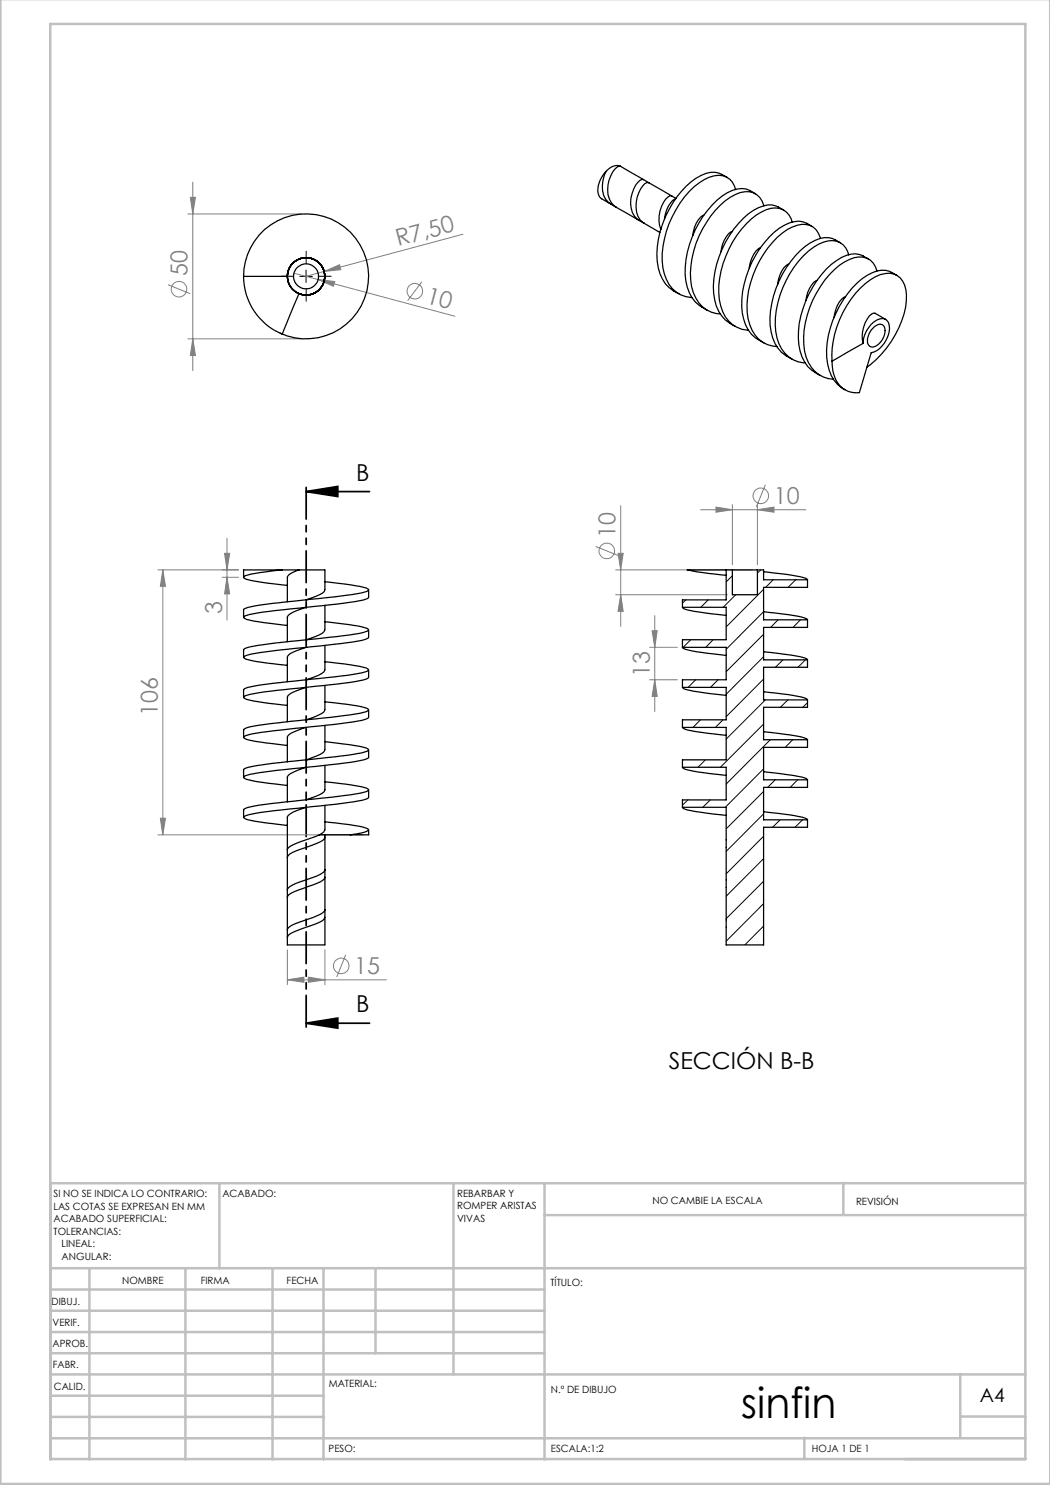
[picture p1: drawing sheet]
<svg xmlns="http://www.w3.org/2000/svg" width="210mm" height="297mm" viewBox="0 0 210 297" stroke-linecap="round" stroke-linejoin="round" font-family="sans-serif">
<g fill="none" stroke="#808080" stroke-width=".2">
<path d="M38.1 39.5h1l-.5 3.3zM38.6 36.4v37.7M33.6 56.9l4.4 1.8M37.6 42.8h22.6M58.8 54.6l4.8 1.3M63.6 55.9l3.4 .4-.3 1zM63.6 55.9l27.4 7.3M64.8 54.3l3.1-1.4 .3 1zM64.8 54.3l-3.6 1M84.4 56.3l-2.9 3.8M92.6 46.8l-27.8 7.5M37.6 67.8h22.6"/>
<path d="M38.6 67.8l.5 3.3h-1zM153.1 96.9l-1.8 4.5M31.6 114h16.1M32.6 114l.5 3.3h-1zM32.6 114v53M44.4 115.5h3.3M44.9 110.7h1l-.5 3.3zM45.4 115.5l.5 3.3h-1zM45.4 107.6v16.4M119.1 109.3l4.5 1.8M123.1 114h27.4M123.1 119h22.4"/>
<path d="M123.6 110.7h1l-.5 3.3zM124.1 119l.5 3.3h-1zM124.1 101.1v24.2M140.1 101.9h21.1M143.2 101.4l3.3 .5-3.3 .5zM146.5 100.9v12.1M151.5 101.9l3.3-.5v1zM151.5 100.9v12.1M129.9 129.5h5.6M129.9 136h5.6M130.4 126.1h1l-.4 3.4zM131 123.1v19.2"/>
<path d="M131 136l.4 3.3h-1zM31.6 167h41.1M32.1 163.7h1l-.5 3.3zM57.5 196l3.3-.6v1.1zM57.5 190v7M57.5 196h19.8M61.7 195.4l3.3 .6-3.3 .5zM65 190v7M69.1 191l-1.8 4.4"/>
<circle cx="35.8" cy="57.8" r="1.55"/>
<circle cx="82.9" cy="58.2" r="1.56"/>
<circle cx="152.2" cy="99.2" r="1.55"/>
<circle cx="121.3" cy="110.2" r="1.55"/>
<circle cx="68.3" cy="193.2" r="1.55"/>
</g>
<path d="M61.2 98.3h12.7M61.2 98.3l6.4-1v2zM61.2 204.6h12.7M61.2 204.6l6.4-1v2z" fill="none" stroke="#000" stroke-width=".35"/>
<path d="M58.7 55.3h-2.5M61.2 52.8v-2.5M61.2 57.8v2.5M63.7 55.3h2.5" fill="none" stroke="#000" stroke-width=".2" stroke-dasharray="15.2 1.3 1.3 1.3"/>
<path d="M60 55.3h2.5M61.2 54v2.5" fill="none" stroke="#000" stroke-width=".2"/>
<path d="M61.2 96.3v110.3" fill="none" stroke="#000" stroke-width=".35" stroke-dasharray="6.3 1.3 1.3 1.3 1.3 1.3" stroke-dashoffset="-1.2"/>
<g fill="none" stroke="#c0c0c0" stroke-width=".5">
<path d="M.1 -.1v296.9h209.9v-296.9M10.1 4.8h195v287h-195zM43.9 236.6v17M90.7 236.6v38.3M108.9 236.6v55.3M168.7 236.6v6.3M205.1 236.6h-195v55.3M10.1 253.6h195M10.1 257.9h98.8M17.9 253.6v38.3M37.1 253.6v38.3M54.5 253.6v38.3"/>
<path d="M64.7 253.6v38.3M75.1 253.6v17M108.9 243h96.2M10.1 270.6h98.8M10.1 266.4h98.8M10.1 262.1h98.8M10.1 279.1h54.6M10.1 274.9h195M192.1 274.8v12.7M10.1 287.7h195M10.1 283.4h54.6M160.9 287.5v4.3"/>
<path d="M192.1 283.3h13"/>
</g>
<path d="M61.2 98.3l6.4-1v2zM61.2 204.6l6.4-1v2z" fill="#000"/>
<g fill="#808080">
<path d="M64.8 54.3l3.1-1.4 .3 1z"/>
<path d="M63.6 55.9l3.4 .4-.3 1z"/>
<path d="M61.7 195.4l3.3 .6-3.3 .5zM57.5 196l3.3-.6v1.1z"/>
<path d="M130.4 126.1h1l-.4 3.4zM131 136l.4 3.3h-1z"/>
<path d="M123.6 110.7h1l-.5 3.3zM124.1 119l.5 3.3h-1z"/>
<path d="M38.1 39.5h1l-.5 3.3zM38.6 67.8l.5 3.3h-1z"/>
<path d="M32.6 114l.5 3.3h-1zM32.1 163.7h1l-.5 3.3z"/>
<path d="M44.9 110.7h1l-.5 3.3zM45.4 115.5l.5 3.3h-1z"/>
<path d="M143.2 101.4l3.3 .5-3.3 .5zM151.5 101.9l3.3-.5v1z"/>
</g>
<g fill="none" stroke="#000" stroke-width=".25">
<path d="M121.2 34.3a5 5 0 0 0-1.4 4.8l.5 .7 8.5 4.9M121.2 34.3a6.1 6.1 0 0 0-.1 5.5l1 1M124.1 33.3l5.7 3.2M124.1 33.3a2.59 2.59 0 0 0-2.9 1M124.1 33.3a1.64 1.64 0 0 0-1.5 1.1 6.1 6.1 0 0 0-.3 6.2l.9 .8M128.7 35.9a1.52 1.52 0 0 0-1.6 1.1 6.1 6.1 0 0 0-.2 6.2l.9 .8M129.8 36.5l4.5 2.7M129.8 36.5h-.1a1.75 1.75 0 0 0-1.6 1.3 6.1 6.1 0 0 0 0 6.2l.7 .7M134.3 39.2a2 2 0 0 0-1.6 1.3 6.2 6.2 0 0 0-.5 5.4M134.3 39.2l.9 .5M135.1 39.8a4.1 4.1 0 0 0-2.1 3.2l-.1 .8M144.4 34.9a4.1 4.1 0 0 0-4.1 .2 17.2 17.2 0 0 0-7.8 9.8 13.8 13.8 0 0 0 0 10.9 6.7 6.7 0 0 0 3.3 3"/>
<path d="M144.4 34.9l1.1 .6M147.1 37.9a3.6 3.6 0 0 0-5.2-2.4 15.3 15.3 0 0 0-7.4 7.8 16.9 16.9 0 0 0-1.6 11.4 6 6 0 0 0 5.5 4.8M151.1 38.8a4.5 4.5 0 0 0-5.6-.2 19.1 19.1 0 0 0-8.3 13.3 10.3 10.3 0 0 0 1.9 8.5l.8 .7 1.5 1M48.7 55.3a12.5 12.5 0 0 0 7.7 11.5l3.4-8.1a3.7 3.7 0 0 0 5-2.5 3.7 3.7 0 0 0-3.1-4.6 3.7 3.7 0 0 0-4.2 3.7M48.7 55.3h8.8M48.7 55.3a12.5 12.5 0 0 1 14.3-12.4 12.5 12.5 0 0 1 10.2 15.8 12.5 12.5 0 0 1-17.1 7.9M57.5 55.3a3.8 3.8 0 0 1 5.2-3.5 3.8 3.8 0 0 1 1.1 6.2 3.8 3.8 0 0 1-6.1-1.4 3.8 3.8 0 0 1 4-5 3.8 3.8 0 0 1 2.7 5.8 3.8 3.8 0 0 1-6.4-.1 3.7 3.7 0 0 1 2.4-5.7 3.7 3.7 0 0 1 4.5 4.3 3.7 3.7 0 0 1-5.7 2.6 3.7 3.7 0 0 1-.1-6.4 3.7 3.7 0 0 1 5.8 2.7 3.7 3.7 0 0 1-5 4 3.7 3.7 0 0 1-1.4-6.1 3.7 3.7 0 0 1 6.1 1 3.7 3.7 0 0 1-3 5.3h-1l-.8-.3M63.9 52.6h.1M128.8 44.7l3.2 1.8M140.8 43.1a4.1 4.1 0 0 0-2.2 3.4v.6M146.4 46.3a2.91 2.91 0 0 0-1.6 1.8l-.3 .9-.3 1.3M152.1 49.6a4.8 4.8 0 0 0-2.2 4"/>
<path d="M152.8 41.2a3.5 3.5 0 0 0-4.8-2.7 14.7 14.7 0 0 0-7.5 7.3 18.1 18.1 0 0 0-2.2 11.6 6.5 6.5 0 0 0 5 5.3l.8 .1M156.7 42a4.4 4.4 0 0 0-5-.4 16.9 16.9 0 0 0-7.3 8.2 16.1 16.1 0 0 0-1.1 11.4 6.8 6.8 0 0 0 3.8 4.1M157.7 52.8a3.8 3.8 0 0 0-2 3.1l-.2 1M158.4 44.4a3.6 3.6 0 0 0-5.2-2.5 16.1 16.1 0 0 0-8 9.2 14.9 14.9 0 0 0-.7 11.2 5.7 5.7 0 0 0 5.2 3.7M161.3 44.7a4.2 4.2 0 0 0-4.4 .3 18.7 18.7 0 0 0-8.4 13.3 10.7 10.7 0 0 0 1.8 8.6l.8 .7 1.7 1M161.4 44.7l1 .6M163.4 56.1a4.5 4.5 0 0 0-2.2 4M164.1 47.7a3.4 3.4 0 0 0-4.6-2.7 13.9 13.9 0 0 0-7.6 7.2 18 18 0 0 0-2.3 11.5 6.5 6.5 0 0 0 4.9 5.5l.9 .1M168.1 48.5a4.8 4.8 0 0 0-6 .1 19.4 19.4 0 0 0-8.1 16.5 7.3 7.3 0 0 0 4.4 6.7M169.1 59.4a4.3 4.3 0 0 0-2.2 3.5l-.1 .5M169.7 51a3.5 3.5 0 0 0-5-2.6 15.1 15.1 0 0 0-7.5 7.7 17.1 17.1 0 0 0-1.8 11.5 6 6 0 0 0 5.6 5M173.7 51.8a4.6 4.6 0 0 0-5.4-.3 18.9 18.9 0 0 0-8.5 13.2 11.1 11.1 0 0 0 1.8 8.6l1.4 1.2"/>
<path d="M175.4 54.2a3.6 3.6 0 0 0-5.5-2.3 16.1 16.1 0 0 0-7.3 8.1 16.6 16.6 0 0 0-1.4 11.4 6 6 0 0 0 5.5 4.4M178.3 54.5a4.5 4.5 0 0 0-4.8 .5 19.4 19.4 0 0 0-8.2 16.5 7.4 7.4 0 0 0 3.4 6.2l.3 .3M178.3 54.5l1.1 .6M163 74.5l1 .6M166.4 72.2a19.6 19.6 0 0 1 7.7-16.3 5.1 5.1 0 0 1 5.3-.8 5.1 5.1 0 0 1 1.9 5.2 19.6 19.6 0 0 1-7.9 13.1M172.6 68.7a5.5 5.5 0 0 1 3.4-4.9 1.61 1.61 0 0 1 1.9 2 5.3 5.3 0 0 1-3.7 4.8l-2.3 7.9a4.7 4.7 0 0 1-5.3-4.1l-.2-2.2M172.6 68.7l-6.2 3.5M174.8 65.4a1.27 1.27 0 0 1 2-.1 3.4 3.4 0 0 1-2.2 4.1 1.21 1.21 0 0 1-1.1-1.6l.3-1.1zM177.1 63.9l-2.1-1.3a1.62 1.62 0 0 0-1.5 1.2 6.5 6.5 0 0 0-.9 4.9M56.4 114h-7.7v1.5M56.4 114a31.9 31.9 0 0 0-7.6 1.3l-.1 .2a7.1 7.1 0 0 0 3.6 .9l5.2 .7M56.4 114h3.4"/>
<path d="M57.5 115.5v4.9M59.8 114h-.2a3.1 3.1 0 0 0-2.1 1.5M59.8 114h5.1M61.2 120h.1M64.9 118a2.13 2.13 0 0 1-1.6 1.2l-2.1 .8M65 114v4M65 116.3a40.5 40.5 0 0 1 8.6 1.5l.1 .1-.1 .2a25.7 25.7 0 0 1-7 1.3l-9.2 1a35.4 35.4 0 0 0-8.6 1.4l-.1 1.7M73.7 119.5l-.1 .2a56.6 56.6 0 0 1-10.7 1.6l-4.7 .5a47.4 47.4 0 0 0-9.3 1.4l-.1 .2a1.09 1.09 0 0 0 1.2 .6l7.5 1.1M73.7 118v1.5M145.2 114v6h-8.7v1.5M145.2 114h-7.8l2 .4 5.8 .7M145.2 114h1.3"/>
<path d="M146.5 114h5M146.5 114v5h5v-5M151.5 114h1.2v2h8.8M152.7 114.4a34.3 34.3 0 0 1 8.7 1.4l.1 .2M161.5 116v1.5h-8.8v6.5h8.8M48.7 130v1.5M57.5 139.4v5M57.5 123.5v4.8M61.2 136h.1M61.2 127.9h.1M61.2 129.5h.1M61.2 129.5l-1.1 .4a5.6 5.6 0 0 0-2.5 1.3l-.1 5.1"/>
<path d="M61.2 121.5l-.9 .3a5.2 5.2 0 0 0-2.8 1.6v.1M61.2 137.5l-1.3 .4a4.9 4.9 0 0 0-2.4 1.3v.3M64.9 126a1.36 1.36 0 0 1-1.1 1l-2.6 .9M64.9 134a1.62 1.62 0 0 1-1.2 1.1l-2.5 .9M65 121.1v4.9M65 129.1v4.9M65 137.1v4.9M65 124.4h.4a43.8 43.8 0 0 1 8 1.3l.3 .3-.1 .2a39.1 39.1 0 0 1-9.1 1.4l-7.8 .8a35.3 35.3 0 0 0-7.8 1.3l-.1 .3M65 132.4a40.4 40.4 0 0 1 8.6 1.4l.1 .3a24 24 0 0 1-7 1.3l-9.2 .9a37.1 37.1 0 0 0-8.7 1.5l-.1 1.6M73.7 127.5a1.66 1.66 0 0 1-1.4 .6l-4.2 .6-10.6 1.2a37.1 37.1 0 0 0-8.7 1.4l-.1 .2a6.3 6.3 0 0 0 3.5 .9l5.3 .7M73.7 135.5a2.61 2.61 0 0 1-1.7 .6l-4.5 .7-9.2 1a49.5 49.5 0 0 0-9.3 1.4l-.2 .2 .1 .3a39.2 39.2 0 0 0 8.6 1.4M73.7 126v1.5"/>
<path d="M73.7 134v1.5M136.5 137.5a5.6 5.6 0 0 0 3.3 .9l5.4 .7M136.5 129.5h8.7v6.5h-8.7v1.5M136.5 129.5a1.18 1.18 0 0 0 1.1 .5l1.7 .3 5.9 .8M136.5 121.5h8.7v6.4h-8.7v1.6M136.5 137.5h8.7v6.5h-8.7v1.5M136.5 121.5a1.83 1.83 0 0 0 1.5 .6l7.2 1M152.7 138.4a42.2 42.2 0 0 1 8.6 1.3l.2 .3M152.7 130.3l.3 .1a35.8 35.8 0 0 1 8.4 1.4l.1 .2M152.7 122.3a43.3 43.3 0 0 1 8.5 1.4l.3 .3M161.5 132v1.5h-8.8v6.5h8.8M161.5 124v1.5h-8.8v6.5h8.8"/>
<path d="M161.5 140v1.5h-8.8v6.5h8.8M48.7 146v1.5M57.5 155.5v4.9M57.5 147.5v4.9M61.2 153.5l-1.7 .6a2.84 2.84 0 0 0-2 1.4M61.2 152h.1M61.2 144h.1M61.2 145.5l-1.5 .5a3 3 0 0 0-2.2 1.5M64.9 142a1.69 1.69 0 0 1-1.4 1.1l-2.3 .9M64.9 150a2.05 2.05 0 0 1-1.6 1.2l-2.1 .8M64.9 158h.1a2.59 2.59 0 0 1-1.9 1.3l-1.9 .6M65 145.1v4.9"/>
<path d="M65 153.1v4.9M65 140.4h.3a43.1 43.1 0 0 1 8.1 1.3l.3 .3a2.32 2.32 0 0 1-1.7 .7l-5.9 .8-9.3 .9a33.5 33.5 0 0 0-7.8 1.3l-.2 .3M65 148.3l.9 .1a35.3 35.3 0 0 1 7.7 1.4l.1 .3a22.5 22.5 0 0 1-6.8 1.3l-9.3 .9a46.4 46.4 0 0 0-8.8 1.5l-.1 1.7M65 156.3l.1 .1a45.6 45.6 0 0 1 8.3 1.3l.3 .3a2.32 2.32 0 0 1-1.7 .6l-5.7 .9-7.8 .8a51.5 51.5 0 0 0-9.5 1.4l-.2 .3M73.7 143.5a1.61 1.61 0 0 1-1.3 .6l-5.5 .8-9.3 .9a39.8 39.8 0 0 0-8.8 1.5l-.1 .2a1.82 1.82 0 0 0 1.5 .6l7.3 1M73.7 151.5a2.61 2.61 0 0 1-1.7 .6l-4.4 .7-10.6 1.1a39.6 39.6 0 0 0-8 1.3l-.2 .2-.1 .1 .2 .2a30.9 30.9 0 0 0 7.6 1.3l1 .1M73.7 159.5l-.2 .2a75.5 75.5 0 0 1-12.6 1.8l-3.1 .3a41.6 41.6 0 0 0-8.9 1.5l-.2 .1a1.61 1.61 0 0 0 1.4 .7l7.4 1M73.7 142v1.5M73.7 150v1.5M73.7 158v1.5M136.5 153.5h8.7v6.5h-8.7v1.5M136.5 153.5a1.56 1.56 0 0 0 1.4 .6l1.8 .3 5.5 .7"/>
<path d="M136.5 145.5h8.7v6.5h-8.7v1.5M136.5 145.5l.3 .2a32.7 32.7 0 0 0 7.4 1.3l1 .1M152.7 154.3l.8 .1a30.4 30.4 0 0 1 7.9 1.4l.1 .2M152.7 146.4h.1a35.4 35.4 0 0 1 8.6 1.4l.1 .2M161.5 156v1.5h-8.8v6.5h8.8M161.5 148v1.5h-8.8v6.5h8.8M48.7 162v1.5M57.5 178v11h7.4M57.5 171.5v6.5M57.5 170v1.5M61.2 161.5l-1 .3a4.5 4.5 0 0 0-2.7 1.6v6.6M63.9 167h6.2"/>
<path d="M63.9 167h-.2a26.3 26.3 0 0 0-6.1 2.6l-.1 .4M64.9 166a1.38 1.38 0 0 1-1 1M64.9 174a1.67 1.67 0 0 1-1.3 1.1l-3.6 1.3a4.2 4.2 0 0 0-2.5 1.6M64.9 167.5a1.59 1.59 0 0 1-1.3 1.1l-3.6 1.3a3.8 3.8 0 0 0-2.5 1.6M64.9 175.5a1.96 1.96 0 0 1-1.5 1.2l-3.6 1.3a4.6 4.6 0 0 0-2.3 1.2v.3M65 161.1v4.9M65 167v22M65 164.4a43.6 43.6 0 0 1 8.5 1.3l.2 .2a1.63 1.63 0 0 1-1.5 .7l-2.1 .4M73.7 166v1h-3.6M136.5 161.5a2.61 2.61 0 0 0 1.7 .6l7 1M136.5 161.5h8.7v27.5h7.5v-23.6h8.8v-1.4M152.7 162.3a38.1 38.1 0 0 1 8.7 1.5l.1 .2"/>
<path d="M64.9 182a1.96 1.96 0 0 1-1.5 1.2l-3.6 1.3a4.2 4.2 0 0 0-2.3 1.3v.2M64.9 183.5a2.12 2.12 0 0 1-1.7 1.2l-3.6 1.4a2.77 2.77 0 0 0-2.1 1.4"/>
<circle cx="61.2" cy="55.3" r="2.49"/>
</g>
<g fill="none" stroke="#000" stroke-width=".2">
<path d="M137.2 120l-.7 .6M141.6 120l-1.4 1.5M146.5 115.1l-1.3 1.3M147.1 119l-2.5 2.5M152.2 114l-.7 .6M152.7 117.9l-7.5 7.5M154.6 116l-1.5 1.5M159.1 116l-1.5 1.5M138.1 127.9l-1.5 1.6M139.1 136l-1.5 1.5M142.6 127.9l-1.5 1.6M143.6 136l-1.5 1.5"/>
<path d="M152.7 122.3l-7.5 7.6M152.7 126.9l-7.5 7.4M152.7 131.3l-7.5 7.5M152.7 135.8l-7.5 7.5M153.1 140l-7.9 7.8M155.6 124l-1.5 1.5M156.6 132l-1.5 1.5M157.6 140l-1.5 1.5M160.1 124l-1.5 1.5M161.1 132l-1.5 1.5M136.6 152l-.1 .1M137.6 160l-1.1 1"/>
<path d="M140.1 144l-1.5 1.5M141.1 152l-1.5 1.5M142.1 160l-1.6 1.5M144.6 144l-1.5 1.5M152.7 144.8l-8.6 8.7M152.7 153.8l-7.6 7.7M152.7 158.3l-7.5 7.5M154.1 148l-8.9 8.8M155 156l-1.5 1.5M158.5 148l-1.4 1.5M159.5 156l-1.5 1.5M161.5 140.5l-1 1"/>
<path d="M152.7 162.8l-7.5 7.5M152.7 167.2l-7.5 7.6M152.7 171.7l-7.5 7.5M152.7 176.2l-7.5 7.5M156 164l-1.5 1.4M160.5 164l-1.5 1.4M152.7 180.7l-7.5 7.5M152.7 185.2l-3.7 3.8"/>
</g>
<text font-size="8.5" x="148.3" y="283.5">sinfin</text>
<g font-size="4.7" fill="#808080">
<text x="79.6" y="49.3" transform="rotate(-15 79.6 49.3)">R7,50</text>
<text x="37.5" y="55.3" transform="rotate(-90 37.5 55.3)">50</text>
<text x="85" y="60.5" transform="rotate(15 85 60.5)">10</text>
<text x="154.7" y="100.9">10</text>
<text x="123.1" y="107.6" transform="rotate(-90 123.1 107.6)">10</text>
<text x="44.4" y="122.7" transform="rotate(-90 44.4 122.7)">3</text>
<text x="129.9" y="135.5" transform="rotate(-90 129.9 135.5)">13</text>
<text x="31.6" y="143.2" transform="rotate(-90 31.6 143.2)">106</text>
<text x="70.8" y="194.9">15</text>
</g>
<g font-size="4.7">
<text x="71.2" y="96.1">B</text>
<text x="71.2" y="202.4">B</text>
<text x="133.8" y="213.9">SECCIÓN B-B</text>
</g>
<text font-size="3.9" x="196" y="280.4">A4</text>
<g font-size="2">
<text x="10.7" y="239.5">SI NO SE INDICA LO CONTRARIO:</text>
<text x="44.5" y="239.5">ACABADO:</text>
<text x="91.4" y="239.4">REBARBAR Y</text>
<text x="10.7" y="242">LAS COTAS SE EXPRESAN EN MM</text>
<text x="10.7" y="244.5">ACABADO SUPERFICIAL:</text>
<text x="91.4" y="241.9">ROMPER ARISTAS</text>
<text x="91.4" y="244.4">VIVAS</text>
<text x="130.5" y="240.8">NO CAMBIE LA ESCALA</text>
<text x="171.2" y="241">REVISIÓN</text>
<text x="10.7" y="247">TOLERANCIAS:</text>
<text x="12.3" y="249.5">LINEAL:</text>
<text x="12.3" y="252">ANGULAR:</text>
<text x="24.4" y="256.9">NOMBRE</text>
<text x="40.1" y="256.8">FIRMA</text>
<text x="57.3" y="256.8">FECHA</text>
<text x="110.1" y="257.1">TÍTULO:</text>
<text x="10.3" y="260.9">DIBUJ.</text>
<text x="10.5" y="269.3">APROB.</text>
<text x="10.5" y="265.2">VERIF.</text>
<text x="10.6" y="273.6">FABR.</text>
<text x="10.8" y="278">CALID.</text>
<text x="65.8" y="277.4">MATERIAL:</text>
<text x="110.2" y="278.5">N.º DE DIBUJO</text>
<text x="65.7" y="290.4">PESO:</text>
<text x="110.2" y="290.5">ESCALA:1:2</text>
<text x="162.4" y="290.4">HOJA 1 DE 1</text>
</g>
</svg>
